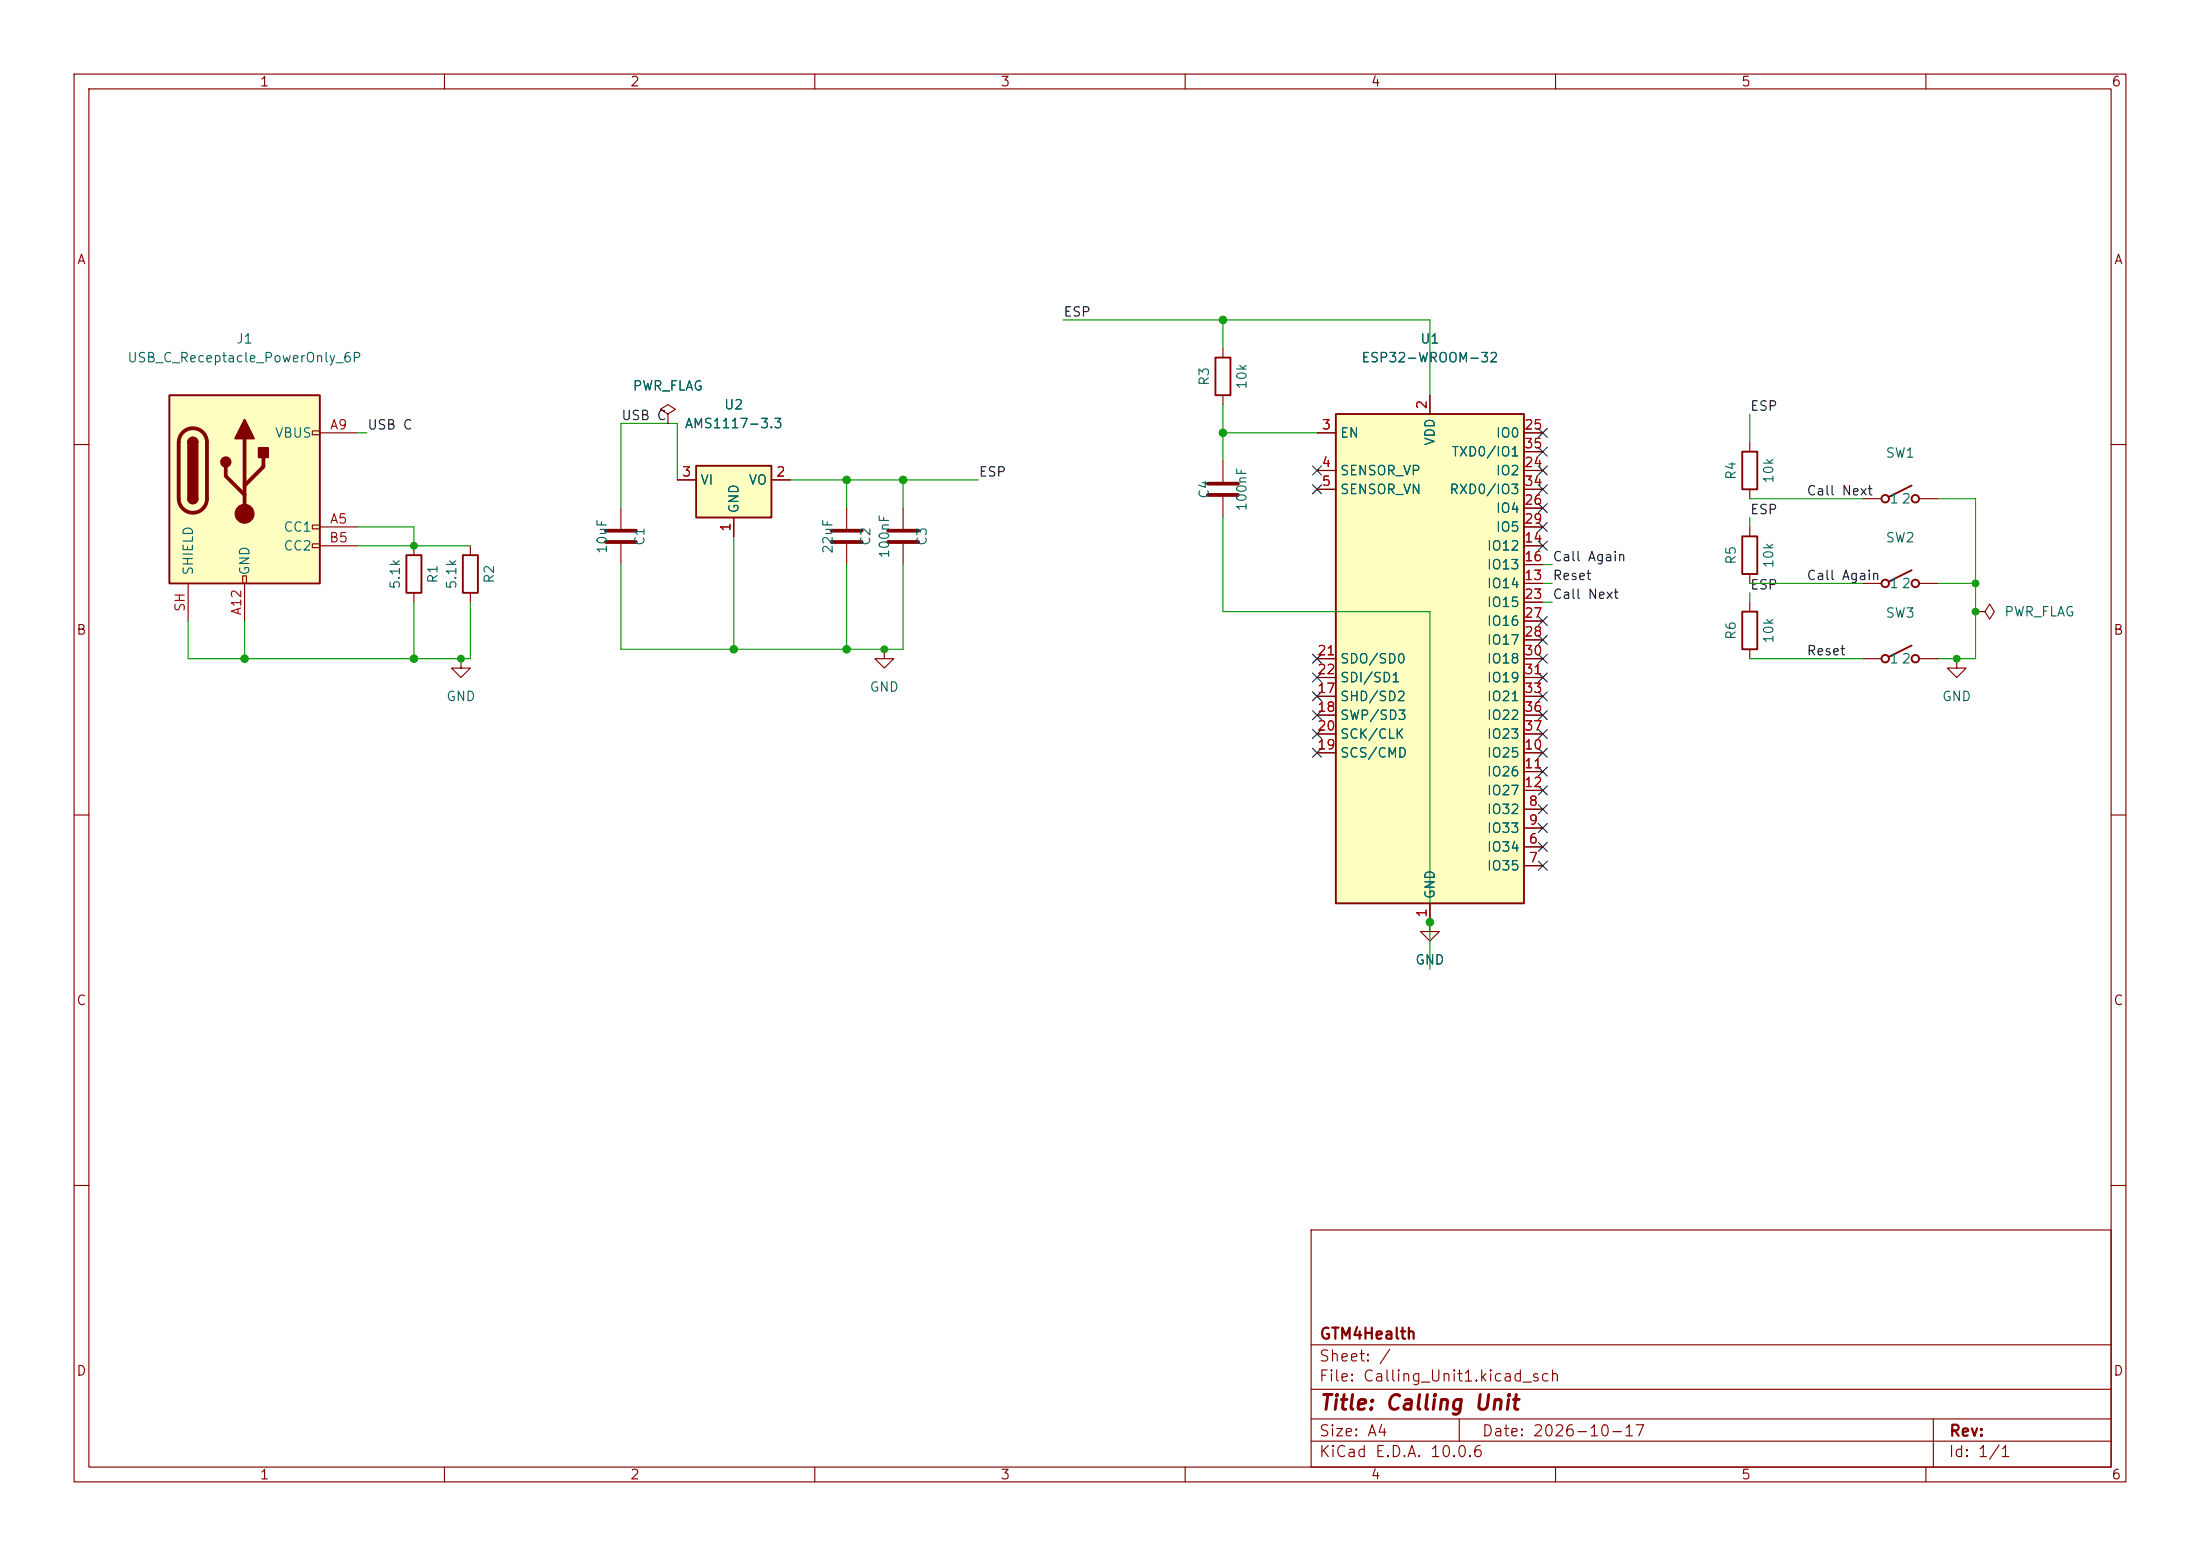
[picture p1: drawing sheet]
<svg xmlns="http://www.w3.org/2000/svg" width="297mm" height="210mm" viewBox="0 0 297 210" stroke-linecap="round" stroke-linejoin="round" font-family="sans-serif">
<g fill="none" stroke="#840000" stroke-width=".15">
<path d="M10 10h277v190h-277zM12 12h273v186h-273zM60 10v2M110 10v2M160 10v2M210 10v2M260 10v2M10 60h2M83.8 68.6v3M83.8 73.2v3M114.3 68.6v3M114.3 73.2v3"/>
<path d="M165.1 62.2v3.1M165.1 66.8v3.1M251.5 78.7h2.5M259.1 78.7h2.5M285 60h2M119.4 87.6v1.3h1.2l-1.2 1.3-1.3-1.3h1.3M119.4 87.6h.1M10 110h2M285 110h2M10 160h2M177 166h108v32h-108zM285 160h2"/>
<path d="M60 198v2M110 198v2M160 198v2M177 194.5h108M177 191.5h108M177 187.5h108M177 181.5h108M197 191.5v3M210 198v2M260 198v2M261 191.5v6.5"/>
</g>
<path d="M81.8 71.6h4.1M81.8 73.2h4.1M112.3 71.6h4M112.3 73.2h4M163.1 65.3h4M163.1 66.8h4" fill="none" stroke="#840000" stroke-width=".51"/>
<g fill="none" stroke="#840000" stroke-width=".25">
<path d="M258.1 77l-3.1 1.5"/>
<circle cx="254.5" cy="78.7" r=".51"/>
<circle cx="258.6" cy="78.7" r=".51"/>
</g>
<path d="M22.9 53.3h20.3v25.4h-20.3z" fill="#ffffc2"/>
<g fill="none" stroke="#840000" stroke-width=".15">
<path d="M42.2 58.2h1v.5h-1zM43.2 58.4h5.1M90.2 55.9l1-.7-1-.6-1 .6 1 .7v1.3M90.2 57.2h.1M25.4 78.7v5.1M32.8 77.7h.5v1h-.5zM33 78.7v5.1M42.2 70.9h1v.5h-1zM42.2 73.4h1v.5h-1zM43.2 71.1h5.1M43.2 73.7h5.1M62.2 88.9v1.3h1.3l-1.3 1.2-1.2-1.2h1.2"/>
<path d="M62.2 88.9h.1M236.2 81.3v1.3M236.2 87.6v1.3"/>
</g>
<path d="M22.9 53.3h20.3v25.4h-20.3zM25.4 59.7a.64 .64 0 0 1 .6-.6 .64 .64 0 0 1 .7 .6M25.4 67.3a.64 .64 0 0 0 .6 .6 .64 .64 0 0 0 .7-.6M235.2 82.6h2v5h-2z" fill="none" stroke="#840000" stroke-width=".25"/>
<path d="M24.7 58.4a1.9 1.9 0 0 1 2.1-.5 1.9 1.9 0 0 1 1.1 1.8v7.6a1.91 1.91 0 0 1-1.9 1.9 1.91 1.91 0 0 1-1.9-1.9v-7.6a1.9 1.9 0 0 1 .6-1.3zM33 59.2v10.1M30.5 63v1.3l2.5 2.5M35.6 61.7v1.3l-2.6 2.5" fill="none" stroke="#840000" stroke-width=".51"/>
<g fill="#840000" stroke="#840000" stroke-width=".25">
<path d="M25.4 59.7h1.3v7.6h-1.3z"/>
<path d="M25.6 59.2a.64 .64 0 0 1 .7-.1 .64 .64 0 0 1 .4 .6h-1.3z"/>
<path d="M25.4 67.3h1.3a.64 .64 0 0 1-.7 .6 .64 .64 0 0 1-.6-.6z"/>
<path d="M33 56.6l1.3 2.6h-2.6z"/>
<path d="M34.9 60.5h1.3v1.2h-1.3z"/>
<circle cx="30.5" cy="62.4" r=".63"/>
</g>
<circle cx="33" cy="69.3" r="1.27" fill="#840000" stroke="#840000" stroke-width=".15"/>
<path d="M94 62.9h10.1v7h-10.1z" fill="#ffffc2"/>
<g fill="none" stroke="#840000" stroke-width=".25">
<path d="M54.9 74.9h2v5.1h-2zM62.5 74.9h2v5.1h-2zM94 62.9h10.1v7h-10.1zM235.2 61h2v5h-2zM258.1 87.1l-3.1 1.5"/>
<circle cx="254.5" cy="88.9" r=".51"/>
<circle cx="258.6" cy="88.9" r=".51"/>
</g>
<g fill="none" stroke="#840000" stroke-width=".15">
<path d="M236.2 59.7v1.3M55.9 73.7v1.2M63.5 73.7v1.2M91.4 64.8h2.6M99.1 69.9v2.5M104.1 64.8h2.6M236.2 66v1.3M55.9 80v1.3M63.5 80v1.3M251.5 88.9h2.5M259.1 88.9h2.5M266.7 82.6h1.3l.6-1.1 .6 1.1-.6 1-.6-1"/>
<path d="M266.7 82.6h.1"/>
</g>
<path d="M180.3 55.9h25.4v66h-25.4z" fill="#ffffc2"/>
<g fill="none" stroke="#840000" stroke-width=".25">
<path d="M164.1 48.3h2v5h-2zM180.3 55.9h25.4v66h-25.4zM235.2 72.4h2v5.1h-2zM258.1 65.5l-3.1 1.6"/>
<circle cx="254.5" cy="67.3" r=".51"/>
<circle cx="258.6" cy="67.3" r=".51"/>
</g>
<g fill="none" stroke="#840000" stroke-width=".15">
<path d="M90.2 57.2h.1M165.1 47v1.3M165.1 53.3v1.3M177.8 58.4h2.5M193 53.3v2.6M205.7 58.4h2.6M91.4 64.8h2.6M99.1 69.9v2.5M104.1 64.8h2.6M121.9 68.6v3M121.9 73.2v3M177.8 63.5h2.5"/>
<path d="M177.8 66h2.5M205.7 63.5h2.6M205.7 66h2.6M205.7 78.7h2.6M205.7 73.7h2.6M205.7 76.2h2.6M205.7 68.6h2.6M205.7 71.1h2.6M205.7 61h2.6M236.2 71.1v1.3M236.2 77.5v1.2M251.5 67.3h2.5"/>
<path d="M259.1 67.3h2.5M177.8 94h2.5M177.8 96.5h2.5M177.8 99.1h2.5M177.8 88.9h2.5M177.8 91.4h2.5M205.7 94h2.6M205.7 96.5h2.6M205.7 99.1h2.6M205.7 88.9h2.6M205.7 91.4h2.6M205.7 81.3h2.6"/>
<path d="M205.7 83.8h2.6M205.7 86.4h2.6M264.2 88.9v1.3h1.2l-1.2 1.2-1.3-1.2h1.3M264.2 88.9h.1M177.8 101.6h2.5M205.7 114.3h2.6M205.7 116.8h2.6M205.7 109.2h2.6M205.7 111.8h2.6M205.7 101.6h2.6M205.7 104.1h2.6M205.7 106.7h2.6"/>
<path d="M193 124.5v1.2h1.3l-1.3 1.3-1.2-1.3h1.2M193 124.5h.1M193 121.9v2.6"/>
</g>
<path d="M119.9 71.6h4.1M119.9 73.2h4.1" fill="none" stroke="#840000" stroke-width=".51"/>
<g fill="none" stroke="#009600" stroke-width=".15">
<path d="M48.3 58.4h1.2M143.5 43.2h49.5v10.1M165.1 43.2v3.8M165.1 54.6v7.6M165.1 58.4h12.7M236.2 55.9v3.8M48.3 71.1h7.6v2.6M48.3 73.7h15.2M83.8 76.2v11.4h38.1v-11.4M91.4 64.8v-7.6h-7.6v11.4M99.1 72.4v15.2M106.7 64.8h25.4"/>
<path d="M114.3 64.8v3.8M114.3 76.2v11.4M121.9 64.8v3.8M165.1 69.9v12.7h27.9v48.2M208.3 78.7h1.2M208.3 76.2h1.2M236.2 78.7h15.3M236.2 67.3h15.3M236.2 69.9v1.2M261.6 67.3h5.1v21.6h-5.1M261.6 78.7h5.1M33 83.8v5.1"/>
<path d="M55.9 81.3v7.6M63.5 81.3v7.6h-38.1v-5.1M208.3 81.3h1.2M236.2 88.9h15.3M236.2 80v1.3"/>
</g>
<g fill="none" stroke="#000084" stroke-width=".15">
<path d="M207.7 57.8l1.2 1.2M208.9 57.8l-1.2 1.2M177.2 62.9l1.2 1.2M177.2 65.4l1.2 1.2M178.4 62.9l-1.2 1.2M178.4 65.4l-1.2 1.2M207.7 70.5l1.2 1.2M207.7 68l1.2 1.2M207.7 62.9l1.2 1.2M207.7 65.4l1.2 1.2M207.7 60.4l1.2 1.2M207.7 73.1l1.2 1.2"/>
<path d="M208.9 70.5l-1.2 1.2M208.9 68l-1.2 1.2M208.9 65.4l-1.2 1.2M208.9 62.9l-1.2 1.2M208.9 60.4l-1.2 1.2M208.9 73.1l-1.2 1.2M177.2 98.5l1.2 1.2M177.2 95.9l1.2 1.2M177.2 90.8l1.2 1.2M177.2 88.3l1.2 1.2M177.2 93.4l1.2 1.2M178.4 98.5l-1.2 1.2"/>
<path d="M178.4 95.9l-1.2 1.2M178.4 88.3l-1.2 1.2M178.4 90.8l-1.2 1.2M178.4 93.4l-1.2 1.2M207.7 95.9l1.2 1.2M207.7 98.5l1.2 1.2M207.7 85.8l1.2 1.2M207.7 93.4l1.2 1.2M207.7 88.3l1.2 1.2M207.7 83.2l1.2 1.2M207.7 90.8l1.2 1.2M208.9 95.9l-1.2 1.2"/>
<path d="M208.9 98.5l-1.2 1.2M208.9 85.8l-1.2 1.2M208.9 93.4l-1.2 1.2M208.9 88.3l-1.2 1.2M208.9 83.2l-1.2 1.2M208.9 90.8l-1.2 1.2M177.2 101l1.2 1.2M178.4 101l-1.2 1.2M207.7 101l1.2 1.2M207.7 113.7l1.2 1.2M207.7 111.2l1.2 1.2M207.7 116.2l1.2 1.2"/>
<path d="M207.7 103.5l1.2 1.2M207.7 108.6l1.2 1.2M207.7 106.1l1.2 1.2M208.9 101l-1.2 1.2M208.9 113.7l-1.2 1.2M208.9 111.2l-1.2 1.2M208.9 116.2l-1.2 1.2M208.9 103.5l-1.2 1.2M208.9 108.6l-1.2 1.2M208.9 106.1l-1.2 1.2"/>
</g>
<g fill="#009600" stroke="#009600" stroke-width=".14">
<circle cx="55.9" cy="73.7" r=".46"/>
<circle cx="99.1" cy="87.6" r=".51"/>
<circle cx="33" cy="88.9" r=".51"/>
<circle cx="55.9" cy="88.9" r=".51"/>
<circle cx="62.2" cy="88.9" r=".46"/>
<circle cx="193" cy="124.5" r=".51"/>
<circle cx="165.1" cy="58.4" r=".51"/>
<circle cx="114.3" cy="87.6" r=".51"/>
<circle cx="119.4" cy="87.6" r=".46"/>
<circle cx="121.9" cy="64.8" r=".51"/>
<circle cx="114.3" cy="64.8" r=".51"/>
<circle cx="165.1" cy="43.2" r=".51"/>
<circle cx="266.7" cy="78.7" r=".46"/>
<circle cx="266.7" cy="82.6" r=".46"/>
<circle cx="264.2" cy="88.9" r=".46"/>
</g>
<text font-size="2" fill="#840000" x="178" y="190.8">Title: Calling Unit</text>
<g font-size="1.5" fill="#840000">
<text x="178" y="184.1">Sheet: /</text>
<text x="178" y="181.1">GTM4Health</text>
<text x="178" y="186.8">File: Calling_Unit1.kicad_sch</text>
<text x="178" y="197">KiCad E.D.A. 10.0.6</text>
<text x="178" y="194.2">Size: A4</text>
<text x="200" y="194.2">Date: 2026-10-17</text>
<text x="263" y="197">Id: 1/1</text>
<text x="263" y="194.2">Rev:</text>
</g>
<g font-size="1.3" fill="#840000">
<text x="35" y="12">1</text>
<text x="85" y="12">2</text>
<text x="135" y="12">3</text>
<text x="185" y="12">4</text>
<text x="235" y="12">5</text>
<text x="285" y="12">6</text>
<text x="10.3" y="36">A</text>
<text x="285.3" y="36">A</text>
<text x="10.2" y="86">B</text>
<text x="285.2" y="86">B</text>
<text x="10.2" y="136">C</text>
<text x="285.2" y="136">C</text>
<text x="10.2" y="186">D</text>
<text x="285.2" y="186">D</text>
<text x="35" y="200">1</text>
<text x="85" y="200">2</text>
<text x="135" y="200">3</text>
<text x="185" y="200">4</text>
<text x="235" y="200">5</text>
<text x="285" y="200">6</text>
</g>
<g font-size="1.3" fill="#006464">
<text x="31.8" y="46.7">J1</text>
<text x="191.6" y="46.7">U1</text>
<text x="17.1" y="49.2">USB_C_Receptacle_PowerOnly_6P</text>
<text x="85.3" y="53">PWR_FLAG</text>
<text x="163.5" y="52.2" transform="rotate(-90 163.5 52.2)">R3</text>
<text x="168.6" y="52.7" transform="rotate(-90 168.6 52.7)">10k</text>
<text x="183.7" y="49.2">ESP32-WROOM-32</text>
<text x="37" y="59.4">VBUS</text>
<text x="92.3" y="58.1">AMS1117-3.3</text>
<text x="97.7" y="55.6">U2</text>
<text x="180.8" y="59.4">EN</text>
<text x="201.9" y="59.4">IO0</text>
<text x="94.5" y="65.7">VI</text>
<text x="101" y="65.7">VO</text>
<text x="180.8" y="64.5">SENSOR_VP</text>
<text x="194" y="60.2" transform="rotate(-90 194 60.2)">VDD</text>
<text x="195.9" y="61.9">TXD0/IO1</text>
<text x="201.9" y="64.5">IO2</text>
<text x="234.6" y="64.9" transform="rotate(-90 234.6 64.9)">R4</text>
<text x="239.7" y="65.4" transform="rotate(-90 239.7 65.4)">10k</text>
<text x="254.5" y="62.1">SW1</text>
<text x="100" y="69.4" transform="rotate(-90 100 69.4)">GND</text>
<text x="163.5" y="67.4" transform="rotate(-90 163.5 67.4)">C4</text>
<text x="168.6" y="69.1" transform="rotate(-90 168.6 69.1)">100nF</text>
<text x="180.8" y="67">SENSOR_VN</text>
<text x="195.6" y="67">RXD0/IO3</text>
<text x="201.9" y="69.5">IO4</text>
<text x="255" y="68.3">1</text>
<text x="256.6" y="68.3">2</text>
<text x="26.4" y="77.8" transform="rotate(-90 26.4 77.8)">SHIELD</text>
<text x="34" y="77.8" transform="rotate(-90 34 77.8)">GND</text>
<text x="38.2" y="72.1">CC1</text>
<text x="38.2" y="74.6">CC2</text>
<text x="82.2" y="74.8" transform="rotate(-90 82.2 74.8)">10uF</text>
<text x="87.3" y="73.8" transform="rotate(-90 87.3 73.8)">C1</text>
<text x="112.7" y="74.8" transform="rotate(-90 112.7 74.8)">22uF</text>
<text x="117.8" y="73.8" transform="rotate(-90 117.8 73.8)">C2</text>
<text x="120.3" y="75.4" transform="rotate(-90 120.3 75.4)">100nF</text>
<text x="125.4" y="73.8" transform="rotate(-90 125.4 73.8)">C3</text>
<text x="200.7" y="74.6">IO12</text>
<text x="200.7" y="77.2">IO13</text>
<text x="201.9" y="72.1">IO5</text>
<text x="234.6" y="76.3" transform="rotate(-90 234.6 76.3)">R5</text>
<text x="239.7" y="76.8" transform="rotate(-90 239.7 76.8)">10k</text>
<text x="254.5" y="73.5">SW2</text>
<text x="54.3" y="79.6" transform="rotate(-90 54.3 79.6)">5.1k</text>
<text x="59.4" y="78.8" transform="rotate(-90 59.4 78.8)">R1</text>
<text x="61.9" y="79.6" transform="rotate(-90 61.9 79.6)">5.1k</text>
<text x="67" y="78.8" transform="rotate(-90 67 78.8)">R2</text>
<text x="200.7" y="79.7">IO14</text>
<text x="200.7" y="82.2">IO15</text>
<text x="254.5" y="83.7">SW3</text>
<text x="255" y="79.7">1</text>
<text x="256.6" y="79.7">2</text>
<text x="270.5" y="83.5">PWR_FLAG</text>
<text x="180.8" y="89.9">SDO/SD0</text>
<text x="200.7" y="84.8">IO16</text>
<text x="200.7" y="87.3">IO17</text>
<text x="200.7" y="89.9">IO18</text>
<text x="234.6" y="86.5" transform="rotate(-90 234.6 86.5)">R6</text>
<text x="239.7" y="86.9" transform="rotate(-90 239.7 86.9)">10k</text>
<text x="255" y="89.9">1</text>
<text x="256.6" y="89.9">2</text>
<text x="60.2" y="94.9">GND</text>
<text x="117.3" y="93.7">GND</text>
<text x="180.8" y="94.9">SHD/SD2</text>
<text x="180.8" y="92.4">SDI/SD1</text>
<text x="200.7" y="92.4">IO19</text>
<text x="200.7" y="94.9">IO21</text>
<text x="262.1" y="94.9">GND</text>
<text x="180.8" y="97.5">SWP/SD3</text>
<text x="180.8" y="100">SCK/CLK</text>
<text x="200.7" y="97.5">IO22</text>
<text x="200.7" y="100">IO23</text>
<text x="180.8" y="102.6">SCS/CMD</text>
<text x="200.7" y="102.6">IO25</text>
<text x="200.7" y="105.1">IO26</text>
<text x="200.7" y="107.6">IO27</text>
<text x="200.7" y="110.2">IO32</text>
<text x="200.7" y="112.7">IO33</text>
<text x="200.7" y="115.3">IO34</text>
<text x="200.7" y="117.8">IO35</text>
<text x="194" y="121.4" transform="rotate(-90 194 121.4)">GND</text>
<text x="191" y="130.5">GND</text>
</g>
<g font-size="1.3" fill="#0f0f0f">
<text x="143.5" y="43.1">ESP</text>
<text x="49.5" y="58.3">USB C</text>
<text x="83.8" y="57">USB C</text>
<text x="236.2" y="55.8">ESP</text>
<text x="132.1" y="64.6">ESP</text>
<text x="236.2" y="69.7">ESP</text>
<text x="243.8" y="67.2">Call Next</text>
<text x="209.5" y="76.1">Call Again</text>
<text x="209.5" y="78.6">Reset</text>
<text x="209.5" y="81.2">Call Next</text>
<text x="236.2" y="79.9">ESP</text>
<text x="243.8" y="78.6">Call Again</text>
<text x="243.8" y="88.8">Reset</text>
</g>
<g font-size="1.3" fill="#a90000">
<text x="44.4" y="58.3">A9</text>
<text x="178.3" y="58.3">3</text>
<text x="192.9" y="55.3" transform="rotate(-90 192.9 55.3)">2</text>
<text x="205.7" y="58.3">25</text>
<text x="92" y="64.6">3</text>
<text x="104.7" y="64.6">2</text>
<text x="178.3" y="63.4">4</text>
<text x="178.3" y="65.9">5</text>
<text x="205.7" y="63.4">24</text>
<text x="205.7" y="65.9">34</text>
<text x="205.7" y="60.8">35</text>
<text x="44.4" y="71">A5</text>
<text x="98.9" y="71.9" transform="rotate(-90 98.9 71.9)">1</text>
<text x="205.7" y="68.4">26</text>
<text x="205.7" y="71">29</text>
<text x="44.4" y="73.5">B5</text>
<text x="205.7" y="73.5">14</text>
<text x="205.7" y="76.1">16</text>
<text x="25.3" y="82.7" transform="rotate(-90 25.3 82.7)">SH</text>
<text x="32.9" y="83.2" transform="rotate(-90 32.9 83.2)">A12</text>
<text x="205.7" y="78.6">13</text>
<text x="205.7" y="81.1">23</text>
<text x="205.7" y="83.7">27</text>
<text x="177.7" y="88.8">21</text>
<text x="205.7" y="86.2">28</text>
<text x="205.7" y="88.8">30</text>
<text x="177.7" y="93.8">17</text>
<text x="177.7" y="91.3">22</text>
<text x="205.7" y="91.3">31</text>
<text x="205.7" y="93.8">33</text>
<text x="177.7" y="96.4">18</text>
<text x="177.7" y="101.5">19</text>
<text x="177.7" y="98.9">20</text>
<text x="205.7" y="101.5">10</text>
<text x="205.7" y="96.4">36</text>
<text x="205.7" y="98.9">37</text>
<text x="205.7" y="104">11</text>
<text x="205.7" y="106.5">12</text>
<text x="206.3" y="109.1">8</text>
<text x="206.3" y="111.6">9</text>
<text x="206.3" y="114.2">6</text>
<text x="206.3" y="116.7">7</text>
<text x="192.9" y="123.9" transform="rotate(-90 192.9 123.9)">1</text>
</g>
</svg>
